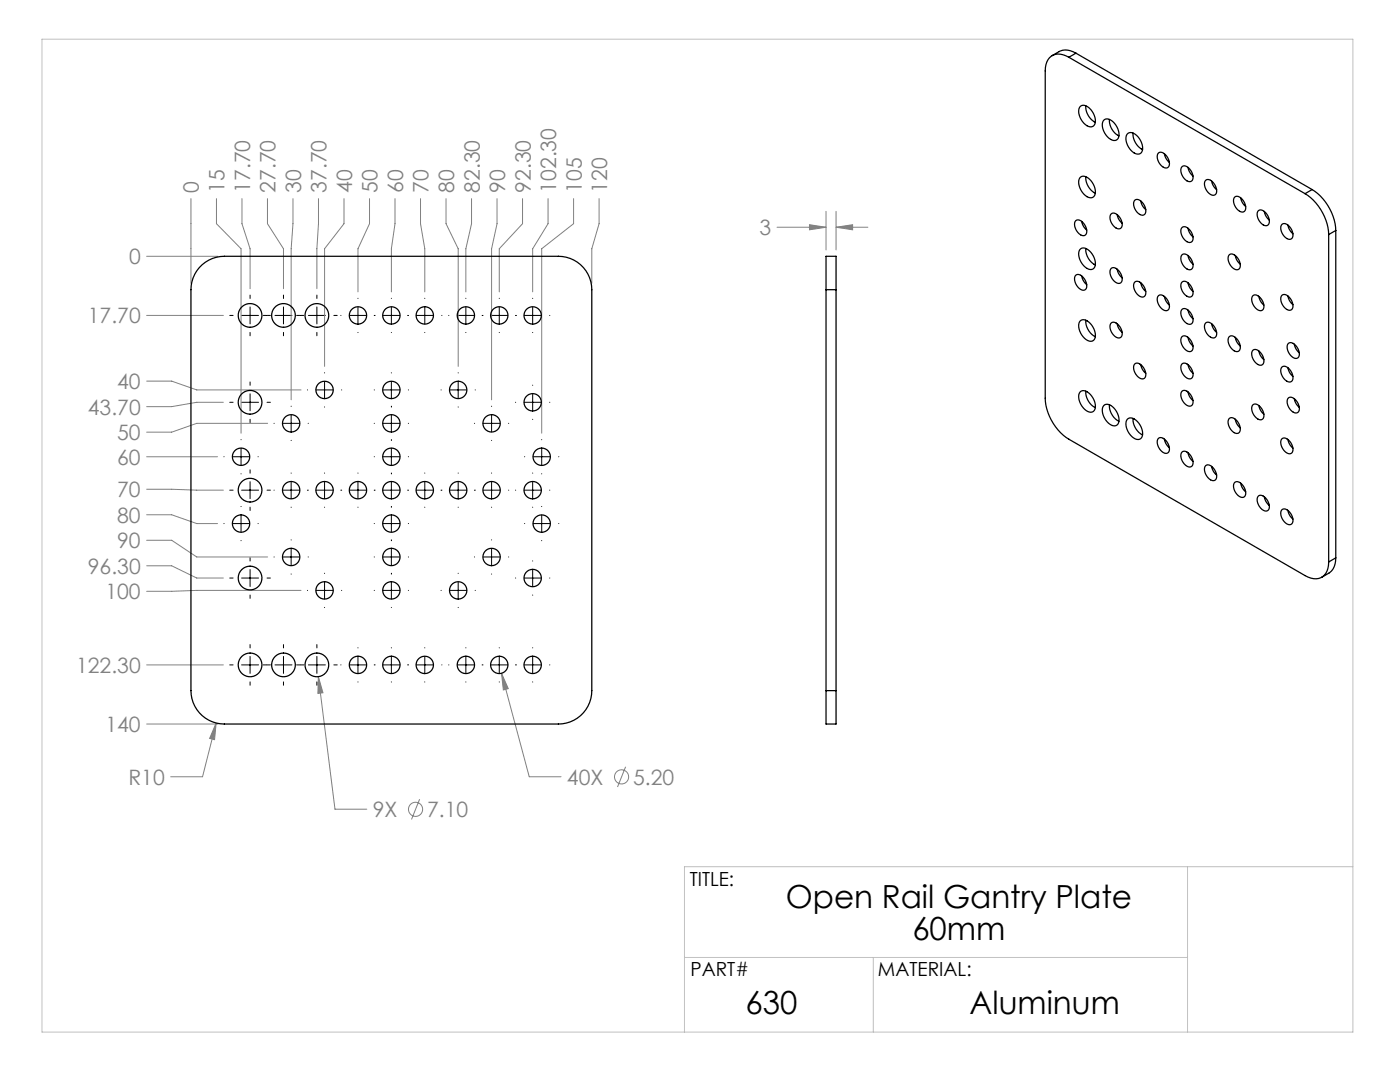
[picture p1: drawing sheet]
<svg xmlns="http://www.w3.org/2000/svg" width="279mm" height="216mm" viewBox="0 0 279 216" stroke-linecap="round" stroke-linejoin="round" font-family="sans-serif">
<g fill="none" stroke="#808080" stroke-width=".2">
<path d="M38.1 39.6v16.9M43.2 39.6v5l4.9 5v36.8M48.3 39.6v5l1.6 5v8M53.4 39.6v5l3.2 5v8M58.5 39.6v5l-.4 5v30.2M63.6 39.6v5l-.4 5v8M68.7 39.6v5l-3.9 5v23.5M73.7 39.6v5l-2.3 5v8.6M78.8 39.6v5l-.7 5v8.6M83.9 39.6v5l.9 5v8.6M89 39.6v5l2.4 5v23.5M94.1 39.6v5l-1.1 5v8.6"/>
<path d="M99.2 39.6v5l-1.1 5v30.2M104.3 39.6v5l-4.7 5v8.6M109.4 39.6v5l-3.1 5v8.6M114.5 39.6v5l-6.4 5v36.8M119.6 39.6v5l-1.5 5v6.9M29.3 51.1h14.2M155.1 45.3h9.8M161.6 44.8l3.3 .5-3.3 .6zM164.9 42.2v7.7M166.9 45.3l3.3-.5v1.1zM166.9 42.2v7.7M166.9 45.3h6.3"/>
<path d="M29.3 62.9h15.3M29.3 76h5l5 1.8h20.8M29.3 91.1h14.1M29.3 97.6l15.3 .2M44.6 80.3h-5.3l-5 .8h-5M53.4 84.5h-14.1l-5 1.7h-5M29.3 102.7h5l5 1.8h4.1M29.3 107.8h5l5 3.3h14.1M29.3 112.9h5l5 2.4h5.3M60.1 117.8h-20.8l-10 .2M29.3 132.7h15.3M63.5 135l1 3.2-1.1 .2z"/>
<path d="M63.5 135l3.4 26.5h6.3M100.1 134.3l1.3 3.1-.9 .3zM100.1 134.3l5.5 20.7h6.4M29.3 144.5h14.2M43.1 144.3l-.3 3.3-1-.3zM43.1 144.3l-2.7 10.7h-6.3M83.7 159.5l-1.6 4M124.9 153l-1.7 4"/>
<circle cx="124" cy="155" r="1.41"/>
<circle cx="82.9" cy="161.5" r="1.41"/>
</g>
<g fill="none" stroke="#000" stroke-width=".2">
<path d="M49.9 58.9v.7M56.6 58.9v.7M63.2 58.9v.7M71.4 59.5v.1M78.1 59.5v.1M84.8 59.5v.1M93 59.5v.1M99.6 59.5v.1M106.3 59.5v.1M45.8 62.9h.7M48.2 62.9h3.4M49.9 61.2v3.4"/>
<path d="M49.9 66.3v.7M49.9 76.2v.7M49.9 78.6v3.4M52.5 62.9h.7M53.3 62.9h.7M54.9 62.9h3.4M56.6 61.2v3.4M56.6 66.3v.7M59.2 62.9h.7M60 62.9h.6M61.3 77.8h.1M61.5 62.9h3.4"/>
<path d="M63.1 77.8h3.4M63.2 61.2v3.4M63.2 66.3v.7M64.8 74.4h.1M64.8 76.1v3.4M66.6 62.9h.7M68 62.9h.1M68.2 77.8h.1M69.7 62.9h3.4M71.4 61.2v3.4M71.4 66.3v.1M74.7 62.9h.1"/>
<path d="M74.7 77.8h.1M74.8 62.9h.1M76.4 62.9h3.4M76.4 77.8h3.4M78.1 61.2v3.4M78.1 66.3v.1M78.1 74.4h.1M78.1 76.1v3.4M81.3 62.9h.1M81.5 62.9h.1M81.5 77.8h.1M83.1 62.9h3.4"/>
<path d="M84.8 61.2v3.4M84.8 66.3v.1M88 77.8h.1M88.2 62.9h.1M89.5 62.9h.1M89.7 77.8h3.4M91.3 62.9h3.4M91.4 74.4h.1M91.4 76.1v3.4M93 61.2v3.4M93 66.3v.1M94.8 77.8h.1"/>
<path d="M96.2 62.9h.1M96.4 62.9h.1M97.9 62.9h3.4M99.6 61.2v3.4M99.6 66.3v.1M102.9 62.9h.1M103 62.9h.1M104.6 62.9h3.4M106.3 61.2v3.4M106.3 66.3v.1M106.3 76.8v.1M106.3 78.6v3.4"/>
<path d="M109.7 62.9h.1M44.7 91.1h.1M45.8 97.8h.7M45.8 80.3h.7M46.4 91.1h3.4M48.1 87.7v.1M48.1 89.4v3.4M48.1 94.5v.1M48.2 97.8h3.4M48.2 80.3h3.4M49.9 83.7v.6M49.9 93.7v.7"/>
<path d="M49.9 96.1v3.4M51.5 91.1h.1M53.3 97.8h.7M53.3 80.3h.7M54.7 97.8h.1M54.7 84.5h.1M56.4 97.8h3.4M56.4 84.5h3.4M58.1 81v.1M58.1 82.8v3.4M58.1 87.9h.1M58.1 94.4h.1"/>
<path d="M58.1 96.1v3.4M61.3 97.8h.1M61.5 97.8h.1M61.5 84.5h.1M63.1 97.8h3.4M64.8 81.2h.1M64.8 94.4h.1M64.8 96.1v3.4M68 97.8h.1M68.2 97.8h.1M69.7 97.8h3.4M71.4 94.4h.1"/>
<path d="M71.4 96.1v3.4M74.7 97.8h.1M74.7 91.1h.1M74.7 84.5h.1M74.8 97.8h.1M76.4 97.8h3.4M76.4 91.1h3.4M76.4 84.5h3.4M78.1 81v.1M78.1 81.2h.1M78.1 82.8v3.4M78.1 87.7v.1"/>
<path d="M78.1 87.9h.1M78.1 89.4v3.4M78.1 94.4h.1M78.1 94.5v.1M78.1 96.1v3.4M81.3 97.8h.1M81.5 97.8h.1M81.5 91.1h.1M81.5 84.5h.1M83.1 97.8h3.4M84.8 94.4h.1M84.8 96.1v3.4"/>
<path d="M88 97.8h.1M88.2 97.8h.1M89.7 97.8h3.4M91.4 81.2h.1M91.4 94.4h.1M91.4 96.1v3.4M94.7 97.8h.1M94.7 84.5h.1M94.8 97.8h.1M96.4 97.8h3.4M96.4 84.5h3.4M98.1 81v.1"/>
<path d="M98.1 82.8v3.4M98.1 87.9h.1M98.1 94.4h.1M98.1 96.1v3.4M101.5 97.8h.1M101.5 84.5h.1M102.9 97.8h.1M102.9 80.3h.1M104.6 97.8h3.4M104.6 80.3h3.4M104.7 91.1h.1M106.3 83.7h.1"/>
<path d="M106.3 94.4h.1M106.3 96.1v3.4M106.4 91.1h3.4M108.1 87.7v.1M108.1 89.4v3.4M108.1 94.5v.1M109.7 97.8h.1M109.7 80.3h.1M111.5 91.1h.1M44.7 104.5h.1M45.8 115.3h.7M46.4 104.5h3.4"/>
<path d="M48.1 101v.1M48.1 102.8v3.4M48.1 107.9h.1M48.2 115.3h3.4M49.9 101.2v.7M49.9 111.3v.7M49.9 113.6v3.4M49.9 118.7v.7M51.5 104.5h.1M53.3 115.3h.7M54.7 111.1h.1M56.4 111.1h3.4"/>
<path d="M58.1 101.2h.1M58.1 107.7v.1M58.1 109.4v3.4M58.1 114.5v.1M61.3 117.8h.1M61.5 111.1h.1M63.1 117.8h3.4M64.8 101.2h.1M64.8 114.4h.1M64.8 116.1v3.4M68.2 117.8h.1M71.4 101.2h.1"/>
<path d="M74.7 104.5h.1M74.7 111.1h.1M74.7 117.8h.1M76.4 104.5h3.4M76.4 111.1h3.4M76.4 117.8h3.4M78.1 101v.1M78.1 101.2h.1M78.1 102.8v3.4M78.1 107.7v.1M78.1 107.9h.1M78.1 109.4v3.4"/>
<path d="M78.1 114.4h.1M78.1 114.5v.1M78.1 116.1v3.4M81.5 104.5h.1M81.5 111.1h.1M81.5 117.8h.1M84.8 101.2h.1M88 117.8h.1M89.7 117.8h3.4M91.4 101.2h.1M91.4 114.4h.1M91.4 116.1v3.4"/>
<path d="M94.7 111.1h.1M94.8 117.8h.1M96.4 111.1h3.4M98.1 101.2h.1M98.1 107.7v.1M98.1 109.4v3.4M98.1 114.5v.1M101.5 111.1h.1M102.9 115.3h.1M104.6 115.3h3.4M104.7 104.5h.1M106.3 101.2h.1"/>
<path d="M106.3 111.9v.1M106.3 113.6v3.4M106.3 118.7v.1M106.4 104.5h3.4M108.1 101v.1M108.1 102.8v3.4M108.1 107.9h.1M109.7 115.3h.1M111.5 104.5h.1M45.8 132.7h.7M48.2 132.7h3.4M49.9 128.6v.7"/>
<path d="M49.9 131v3.4M49.9 136.1v.6M52.5 132.7h.7M53.3 132.7h.7M54.9 132.7h3.4M56.6 128.6v.7M56.6 131v3.4M56.6 136.1v.6M59.2 132.7h.7M60 132.7h.6M61.5 132.7h3.4M63.2 128.6v.7"/>
<path d="M63.2 131v3.4M63.2 136.1v.6M64.8 121.2h.1M66.6 132.7h.7M68 132.7h.1M69.7 132.7h3.4M71.4 129.2v.1M71.4 131v3.4M71.4 136.1h.1M74.7 132.7h.1M74.8 132.7h.1M76.4 132.7h3.4"/>
<path d="M78.1 121.2h.1M78.1 129.2v.1M78.1 131v3.4M78.1 136.1h.1M81.3 132.7h.1M81.5 132.7h.1M83.1 132.7h3.4M84.8 129.2v.1M84.8 131v3.4M84.8 136.1h.1M88.2 132.7h.1M89.5 132.7h.1"/>
<path d="M91.3 132.7h3.4M91.4 121.2h.1M93 129.2v.1M93 131v3.4M93 136.1h.1M96.2 132.7h.1M96.4 132.7h.1M97.9 132.7h3.4M99.6 129.2v.1M99.6 131v3.4M99.6 136.1h.1M102.9 132.7h.1"/>
<path d="M103 132.7h.1M104.6 132.7h3.4M106.3 129.2v.1M106.3 131v3.4M106.3 136.1h.1M109.7 132.7h.1"/>
</g>
<path d="M8.4 7.8h261.6v198.1h-261.6zM237 172.9v33M270 172.9h-133.4v33M136.6 191h100.4M174.3 191v14.9" fill="none" stroke="#c0c0c0" stroke-width=".2"/>
<path d="M43.1 144.3l-1.3 3 1 .3zM63.5 135l-.1 3.4 1.1-.2zM100.1 134.3l.4 3.4 .9-.3zM161.6 44.8l3.3 .5-3.3 .6zM166.9 45.3l3.3-.5v1.1z" fill="#808080"/>
<g fill="none" stroke="#000" stroke-width=".25">
<path d="M213.3 11.4a2.91 2.91 0 0 0-4.2 .5 4.2 4.2 0 0 0-.5 2.3v65.3a10.4 10.4 0 0 0 4.7 8.1l47.2 27.3a2.91 2.91 0 0 0 4.1-.6 4.2 4.2 0 0 0 .6-2.2M213.3 11.4l47.2 27.2M214.7 10.6a3.4 3.4 0 0 0-3.3-.3l-1.4 .8M214.7 10.6l-1.4 .8M214.7 10.6l47.2 27.2M215.7 21.2a1.84 1.84 0 0 1 2.3 1 2.51 2.51 0 0 1 .3 2.9 1.62 1.62 0 0 1-2.3-.8 2.54 2.54 0 0 1-.3-3.1zM215.7 35.3a1.84 1.84 0 0 1 2.3 1.1 2.51 2.51 0 0 1 .3 2.8 1.62 1.62 0 0 1-2.3-.8 2.54 2.54 0 0 1-.3-3.1zM216.7 21.1a3.5 3.5 0 0 0 1.9 3.3M216.7 35.3a3.5 3.5 0 0 0 1.9 3.2M220.4 23.9a1.84 1.84 0 0 1 2.3 1.1 2.5 2.5 0 0 1 .3 2.8 1.62 1.62 0 0 1-2.2-.8 2.54 2.54 0 0 1-.4-3.1zM221.4 23.8a3.5 3.5 0 0 0 1.9 3.3M225.1 26.6a1.84 1.84 0 0 1 2.3 1.1 2.51 2.51 0 0 1 .3 2.8 1.62 1.62 0 0 1-2.2-.8 2.54 2.54 0 0 1-.4-3.1z"/>
<path d="M226.1 26.6a3.5 3.5 0 0 0 1.9 3.2M226.5 39.9a1.5 1.5 0 0 1 1.9 1.1l.2 .7a.85 .85 0 0 1-.3 1.2 .85 .85 0 0 1-1.1-.3 2.15 2.15 0 0 1-.7-2.7zM231.2 30.5a1.5 1.5 0 0 1 1.9 1.1l.3 .7a.85 .85 0 0 1-.4 1.1 .85 .85 0 0 1-1.1-.2 2.15 2.15 0 0 1-.7-2.7zM232.4 30.7l.2 .8 .8 .9M235.9 33.2a1.5 1.5 0 0 1 1.9 1.1l.3 .7a.85 .85 0 0 1-.4 1.2 .85 .85 0 0 1-1.1-.3 2.15 2.15 0 0 1-.7-2.7zM237.1 33.4l.4 1.1 .6 .6M240.6 36a1.5 1.5 0 0 1 2 1.1l.2 .7a.85 .85 0 0 1-.3 1.1 .85 .85 0 0 1-1.2-.3 2.15 2.15 0 0 1-.7-2.6zM241.8 36.1l.4 1.1 .6 .7M246.4 39.3a1.5 1.5 0 0 1 2 1.1l.2 .7a.85 .85 0 0 1-.3 1.1 .85 .85 0 0 1-1.2-.2 2.15 2.15 0 0 1-.7-2.7zM247.6 39.5l.4 1.1 .6 .6M260.5 38.6a10.4 10.4 0 0 1 4.7 8.2M261.9 37.8a10.4 10.4 0 0 1 4.7 8.2"/>
<path d="M261.9 37.8l-1.4 .8M40.4 52.8a6.7 6.7 0 0 1 4.4-1.7h66.6a6.7 6.7 0 0 1 6.7 6.7v80a6.7 6.7 0 0 1-6.7 6.7h-66.6a6.7 6.7 0 0 1-6.7-6.7v-80a6.7 6.7 0 0 1 2.3-5zM164.9 57.8v-6.7h2v6.7M164.9 57.8h2M164.9 57.8v80M166.9 57.8v80M214.7 44a1.5 1.5 0 0 1 1.9 1.1l.3 .7a.85 .85 0 0 1-.4 1.1 .85 .85 0 0 1-1.1-.2 2.15 2.15 0 0 1-.7-2.7zM214.7 54.9a1.5 1.5 0 0 1 1.9 1.1l.3 .7a.85 .85 0 0 1-.4 1.1 .85 .85 0 0 1-1.1-.2 2.15 2.15 0 0 1-.7-2.7zM215.7 49.6a1.84 1.84 0 0 1 2.3 1.1 2.51 2.51 0 0 1 .3 2.8 1.62 1.62 0 0 1-2.3-.8 2.54 2.54 0 0 1-.3-3.1zM215.9 44.2l.4 1.1 .6 .6M215.9 55.1l.2 .8 .8 .9M216.7 49.6a3.5 3.5 0 0 0 1.9 3.3"/>
<path d="M221.8 53.5a1.5 1.5 0 0 1 1.9 1.1l.2 .8a.85 .85 0 0 1-.3 1.1 .85 .85 0 0 1-1.1-.3 2.15 2.15 0 0 1-.7-2.7zM221.8 42.7a1.5 1.5 0 0 1 1.9 1.1l.2 .7a.85 .85 0 0 1-.3 1.1 .85 .85 0 0 1-1.1-.3 2.15 2.15 0 0 1-.7-2.6zM222.9 42.8l.3 .8 .7 .9M222.9 53.7l.5 1.1 .5 .6M226.5 56.3a1.5 1.5 0 0 1 1.9 1.1l.2 .7a.85 .85 0 0 1-.3 1.1 .85 .85 0 0 1-1.1-.3 2.15 2.15 0 0 1-.7-2.6zM227.7 40.1l.4 1.1 .6 .6M227.7 56.4l.4 1.1 .6 .7M231.2 59a1.5 1.5 0 0 1 1.9 1.1l.3 .7a.85 .85 0 0 1-.4 1.1 .85 .85 0 0 1-1.1-.3 2.15 2.15 0 0 1-.7-2.6zM232.4 59.1l.4 1.2 .6 .6M235.9 56.3a1.5 1.5 0 0 1 1.9 1.1l.3 .7a.85 .85 0 0 1-.4 1.1 .85 .85 0 0 1-1.1-.3 2.15 2.15 0 0 1-.7-2.6zM235.9 50.8a1.5 1.5 0 0 1 1.9 1.1l.3 .7a.85 .85 0 0 1-.4 1.2 .85 .85 0 0 1-1.1-.3 2.15 2.15 0 0 1-.7-2.7zM235.9 45.4a1.5 1.5 0 0 1 1.9 1.1l.3 .7a.85 .85 0 0 1-.4 1.1 .85 .85 0 0 1-1.1-.3 2.15 2.15 0 0 1-.7-2.6z"/>
<path d="M237.1 45.5l.4 1.2 .6 .6M237.1 51l.4 1.1 .6 .6M237.1 56.4l.2 .8 .8 1M245.4 50.8a1.5 1.5 0 0 1 1.9 1.1l.2 .7a.85 .85 0 0 1-.3 1.2 .85 .85 0 0 1-1.2-.3 2.15 2.15 0 0 1-.6-2.7zM246.5 51l.5 1.1 .5 .6M250.1 59a1.5 1.5 0 0 1 1.9 1.1l.2 .7a.85 .85 0 0 1-.3 1.1 .85 .85 0 0 1-1.1-.3 2.15 2.15 0 0 1-.7-2.6zM251.1 42a1.5 1.5 0 0 1 2 1.1l.2 .7a.85 .85 0 0 1-.3 1.2 .85 .85 0 0 1-1.2-.3 2.15 2.15 0 0 1-.7-2.7zM251.2 59.1l.5 1.2 .5 .6M252.3 42.2l.3 .8 .7 .9M255.9 44.7a1.5 1.5 0 0 1 1.9 1.2l.2 .7a.85 .85 0 0 1-.3 1.1 .85 .85 0 0 1-1.2-.3 2.15 2.15 0 0 1-.6-2.7zM255.9 58.9a1.5 1.5 0 0 1 1.9 1.1l.2 .7a.85 .85 0 0 1-.3 1.1 .85 .85 0 0 1-1.2-.2 2.15 2.15 0 0 1-.6-2.7zM257 44.9l.5 1.1 .5 .6"/>
<path d="M257 59.1l.5 1.1 .5 .6M265.2 46.8v65.3M266.6 46l-1.4 .8M266.6 46v65.3M215.6 64a1.62 1.62 0 0 1 2.2 .8 2.54 2.54 0 0 1 .4 3.1 1.84 1.84 0 0 1-2.3-1 2.51 2.51 0 0 1-.3-2.9zM215.6 78.2a1.62 1.62 0 0 1 2.2 .8 2.54 2.54 0 0 1 .4 3.1 1.84 1.84 0 0 1-2.3-1.1 2.51 2.51 0 0 1-.3-2.8zM216.7 63.9a3.5 3.5 0 0 0 1.9 3.3M216.7 78a3.5 3.5 0 0 0 1.9 3.3M221.8 64.4a1.5 1.5 0 0 1 1.9 1.1l.2 .7a.85 .85 0 0 1-.3 1.2 .85 .85 0 0 1-1.1-.3 2.15 2.15 0 0 1-.7-2.7zM222.9 64.6l.5 1.1 .5 .6M226.5 72.6a1.5 1.5 0 0 1 1.9 1.1l.2 .7a.85 .85 0 0 1-.3 1.1 .85 .85 0 0 1-1.1-.2 2.15 2.15 0 0 1-.7-2.7zM227.7 72.8l.4 1.1 .6 .6"/>
<path d="M235.9 72.6a1.5 1.5 0 0 1 1.9 1.1l.3 .7a.85 .85 0 0 1-.4 1.1 .85 .85 0 0 1-1.1-.2 2.15 2.15 0 0 1-.7-2.7zM235.9 67.1a1.5 1.5 0 0 1 1.9 1.2l.3 .7a.85 .85 0 0 1-.4 1.1 .85 .85 0 0 1-1.1-.3 2.15 2.15 0 0 1-.7-2.7zM235.9 61.7a1.5 1.5 0 0 1 1.9 1.1l.3 .7a.85 .85 0 0 1-.4 1.1 .85 .85 0 0 1-1.1-.2 2.15 2.15 0 0 1-.7-2.7zM235.9 78a1.5 1.5 0 0 1 1.9 1.1l.3 .7a.85 .85 0 0 1-.4 1.2 .85 .85 0 0 1-1.1-.3 2.15 2.15 0 0 1-.7-2.7zM237.1 61.9l.4 1.1 .6 .6M237.1 67.3l.4 1.1 .6 .6M237.1 72.8l.2 .7 .8 1M237.1 78.2l.4 1.1 .6 .6M240.6 64.4a1.5 1.5 0 0 1 2 1.1l.2 .7a.85 .85 0 0 1-.3 1.2 .85 .85 0 0 1-1.2-.3 2.15 2.15 0 0 1-.7-2.7zM241.8 64.6l.4 1.1 .6 .6M245.4 67.1a1.5 1.5 0 0 1 1.9 1.2l.2 .7a.85 .85 0 0 1-.3 1.1 .85 .85 0 0 1-1.2-.3 2.15 2.15 0 0 1-.6-2.7zM246.5 67.3l.5 1.1 .5 .6"/>
<path d="M250.1 69.9a1.5 1.5 0 0 1 1.9 1.1l.2 .7a.85 .85 0 0 1-.3 1.1 .85 .85 0 0 1-1.1-.3 2.15 2.15 0 0 1-.7-2.6zM251.2 70l.5 1.2 .5 .6M255.9 73.2a1.5 1.5 0 0 1 1.9 1.1l.2 .7a.85 .85 0 0 1-.3 1.2 .85 .85 0 0 1-1.2-.3 2.15 2.15 0 0 1-.6-2.7zM257 73.4l.5 1.1 .5 .6M257.1 79.4a1.5 1.5 0 0 1 2 1.1l.2 .7a.85 .85 0 0 1-.3 1.1 .85 .85 0 0 1-1.2-.2 2.15 2.15 0 0 1-.7-2.7zM257.1 68.5a1.5 1.5 0 0 1 2 1.1l.2 .7a.85 .85 0 0 1-.3 1.1 .85 .85 0 0 1-1.2-.2 2.15 2.15 0 0 1-.7-2.7zM258.3 68.7l.4 1.1 .6 .6M258.3 79.6l.4 1.1 .6 .6M220.3 80.9a1.62 1.62 0 0 1 2.3 .8 2.54 2.54 0 0 1 .3 3.1 1.84 1.84 0 0 1-2.3-1.1 2.51 2.51 0 0 1-.3-2.8zM221.4 80.8a3.5 3.5 0 0 0 1.9 3.3M225 83.6a1.62 1.62 0 0 1 2.3 .8 2.54 2.54 0 0 1 .3 3.1 1.84 1.84 0 0 1-2.3-1 2.5 2.5 0 0 1-.3-2.9zM226.1 83.5a3.5 3.5 0 0 0 1.9 3.3"/>
<path d="M231.2 87.5a1.5 1.5 0 0 1 1.9 1.1l.3 .7a.85 .85 0 0 1-.4 1.1 .85 .85 0 0 1-1.1-.3 2.15 2.15 0 0 1-.7-2.6zM232.4 87.6l.2 .8 .8 .9M235.9 90.2a1.5 1.5 0 0 1 1.9 1.1l.3 .7a.85 .85 0 0 1-.4 1.1 .85 .85 0 0 1-1.1-.3 2.15 2.15 0 0 1-.7-2.6zM237.1 90.3l.4 1.2 .6 .6M240.6 92.9a1.5 1.5 0 0 1 2 1.1l.2 .7a.85 .85 0 0 1-.3 1.1 .85 .85 0 0 1-1.2-.2 2.15 2.15 0 0 1-.7-2.7zM241.8 93.1l.4 1.1 .6 .6M245.4 83.5a1.5 1.5 0 0 1 1.9 1.1l.2 .7a.85 .85 0 0 1-.3 1.1 .85 .85 0 0 1-1.2-.3 2.15 2.15 0 0 1-.6-2.6zM246.4 96.2a1.5 1.5 0 0 1 2 1.2l.2 .7a.85 .85 0 0 1-.3 1.1 .85 .85 0 0 1-1.2-.3 2.15 2.15 0 0 1-.7-2.7zM246.5 83.6l.5 1.2 .5 .6M247.6 96.4l.4 1.1 .6 .6M250.1 80.8a1.5 1.5 0 0 1 1.9 1.1l.2 .7a.85 .85 0 0 1-.3 1.1 .85 .85 0 0 1-1.1-.3 2.15 2.15 0 0 1-.7-2.6zM251.1 99a1.5 1.5 0 0 1 2 1.1l.2 .7a.85 .85 0 0 1-.3 1.1 .85 .85 0 0 1-1.2-.3 2.15 2.15 0 0 1-.7-2.6z"/>
<path d="M251.2 80.9l.5 1.1 .5 .7M252.3 99.1l.3 .8 .7 1M255.9 87.5a1.5 1.5 0 0 1 1.9 1.1l.2 .7a.85 .85 0 0 1-.3 1.2 .85 .85 0 0 1-1.2-.3 2.15 2.15 0 0 1-.6-2.7zM257 87.7l.3 .8 .7 .9M255.9 101.7a1.5 1.5 0 0 1 1.9 1.1l.2 .7a.85 .85 0 0 1-.3 1.1 .85 .85 0 0 1-1.2-.3 2.15 2.15 0 0 1-.6-2.6zM257 101.8l.5 1.2 .5 .6M266.6 111.3a3.4 3.4 0 0 1-1.4 3.1l-1.4 .8M266.6 111.3l-1.4 .8M164.9 137.8v6.7h2v-6.7M164.9 137.8h2"/>
<circle cx="49.9" cy="62.9" r="2.37"/>
<circle cx="56.6" cy="62.9" r="2.37"/>
<circle cx="63.2" cy="62.9" r="2.37"/>
<circle cx="64.8" cy="77.8" r="1.73"/>
<circle cx="71.4" cy="62.9" r="1.73"/>
<circle cx="78.1" cy="62.9" r="1.73"/>
<circle cx="78.1" cy="77.8" r="1.73"/>
<circle cx="84.8" cy="62.9" r="1.73"/>
<circle cx="91.4" cy="77.8" r="1.73"/>
<circle cx="93" cy="62.9" r="1.73"/>
<circle cx="99.6" cy="62.9" r="1.73"/>
<circle cx="106.3" cy="62.9" r="1.73"/>
<circle cx="48.1" cy="91.1" r="1.73"/>
<circle cx="49.9" cy="97.8" r="2.37"/>
<circle cx="49.9" cy="80.3" r="2.37"/>
<circle cx="58.1" cy="84.5" r="1.73"/>
<circle cx="58.1" cy="97.8" r="1.73"/>
<circle cx="64.8" cy="97.8" r="1.73"/>
<circle cx="71.4" cy="97.8" r="1.73"/>
<circle cx="78.1" cy="91.1" r="1.73"/>
<circle cx="78.1" cy="84.5" r="1.73"/>
<circle cx="78.1" cy="97.8" r="1.73"/>
<circle cx="84.8" cy="97.8" r="1.73"/>
<circle cx="91.4" cy="97.8" r="1.73"/>
<circle cx="98.1" cy="84.5" r="1.73"/>
<circle cx="98.1" cy="97.8" r="1.73"/>
<circle cx="106.3" cy="80.3" r="1.73"/>
<circle cx="106.3" cy="97.8" r="1.73"/>
<circle cx="108.1" cy="91.1" r="1.73"/>
<circle cx="48.1" cy="104.5" r="1.73"/>
<circle cx="49.9" cy="115.3" r="2.37"/>
<circle cx="58.1" cy="111.1" r="1.73"/>
<circle cx="64.8" cy="117.8" r="1.73"/>
<circle cx="78.1" cy="117.8" r="1.73"/>
<circle cx="78.1" cy="104.5" r="1.73"/>
<circle cx="78.1" cy="111.1" r="1.73"/>
<circle cx="91.4" cy="117.8" r="1.73"/>
<circle cx="98.1" cy="111.1" r="1.73"/>
<circle cx="106.3" cy="115.3" r="1.73"/>
<circle cx="108.1" cy="104.5" r="1.73"/>
<circle cx="49.9" cy="132.7" r="2.37"/>
<circle cx="56.6" cy="132.7" r="2.37"/>
<circle cx="63.2" cy="132.7" r="2.37"/>
<circle cx="71.4" cy="132.7" r="1.73"/>
<circle cx="78.1" cy="132.7" r="1.73"/>
<circle cx="84.8" cy="132.7" r="1.73"/>
<circle cx="93" cy="132.7" r="1.73"/>
<circle cx="99.6" cy="132.7" r="1.73"/>
<circle cx="106.3" cy="132.7" r="1.73"/>
</g>
<g font-size="6.3">
<text x="156.8" y="181.3">Open Rail Gantry Plate</text>
<text x="182.1" y="187.6">60mm</text>
<text x="148.8" y="202.3">630</text>
<text x="193.5" y="202.3">Aluminum</text>
</g>
<g font-size="4.2" fill="#808080">
<text x="39.7" y="38.5" transform="rotate(-90 39.7 38.5)">0</text>
<text x="44.8" y="38.5" transform="rotate(-90 44.8 38.5)">15</text>
<text x="49.9" y="38.5" transform="rotate(-90 49.9 38.5)">17.70</text>
<text x="55" y="38.5" transform="rotate(-90 55 38.5)">27.70</text>
<text x="60.1" y="38.5" transform="rotate(-90 60.1 38.5)">30</text>
<text x="65.2" y="38.5" transform="rotate(-90 65.2 38.5)">37.70</text>
<text x="70.3" y="38.5" transform="rotate(-90 70.3 38.5)">40</text>
<text x="75.4" y="38.5" transform="rotate(-90 75.4 38.5)">50</text>
<text x="80.4" y="38.5" transform="rotate(-90 80.4 38.5)">60</text>
<text x="85.5" y="38.5" transform="rotate(-90 85.5 38.5)">70</text>
<text x="90.6" y="38.5" transform="rotate(-90 90.6 38.5)">80</text>
<text x="95.7" y="38.5" transform="rotate(-90 95.7 38.5)">82.30</text>
<text x="100.8" y="38.5" transform="rotate(-90 100.8 38.5)">90</text>
<text x="105.9" y="38.5" transform="rotate(-90 105.9 38.5)">92.30</text>
<text x="111" y="38.5" transform="rotate(-90 111 38.5)">102.30</text>
<text x="116.1" y="38.5" transform="rotate(-90 116.1 38.5)">105</text>
<text x="121.2" y="38.5" transform="rotate(-90 121.2 38.5)">120</text>
<text x="151.6" y="47">3</text>
<text x="25.7" y="52.7">0</text>
<text x="17.5" y="64.5">17.70</text>
<text x="23.4" y="77.7">40</text>
<text x="17.5" y="82.7">43.70</text>
<text x="23.4" y="87.8">50</text>
<text x="23.4" y="92.7">60</text>
<text x="23.4" y="99.2">70</text>
<text x="23.4" y="104.3">80</text>
<text x="23.4" y="109.4">90</text>
<text x="17.5" y="114.5">96.30</text>
<text x="21.1" y="119.6">100</text>
<text x="15.2" y="134.3">122.30</text>
<text x="21.1" y="146.1">140</text>
<text x="25.6" y="156.6">R10</text>
<text x="113.1" y="156.6">40X</text>
<text x="126.4" y="156.6">5.20</text>
<text x="74.4" y="163">9X</text>
<text x="85.3" y="163">7.10</text>
</g>
<g font-size="3.9">
<text x="137.7" y="176.8">TITLE:</text>
<text x="137.8" y="194.8">PART#</text>
<text x="175.2" y="194.8">MATERIAL:</text>
</g>
</svg>
